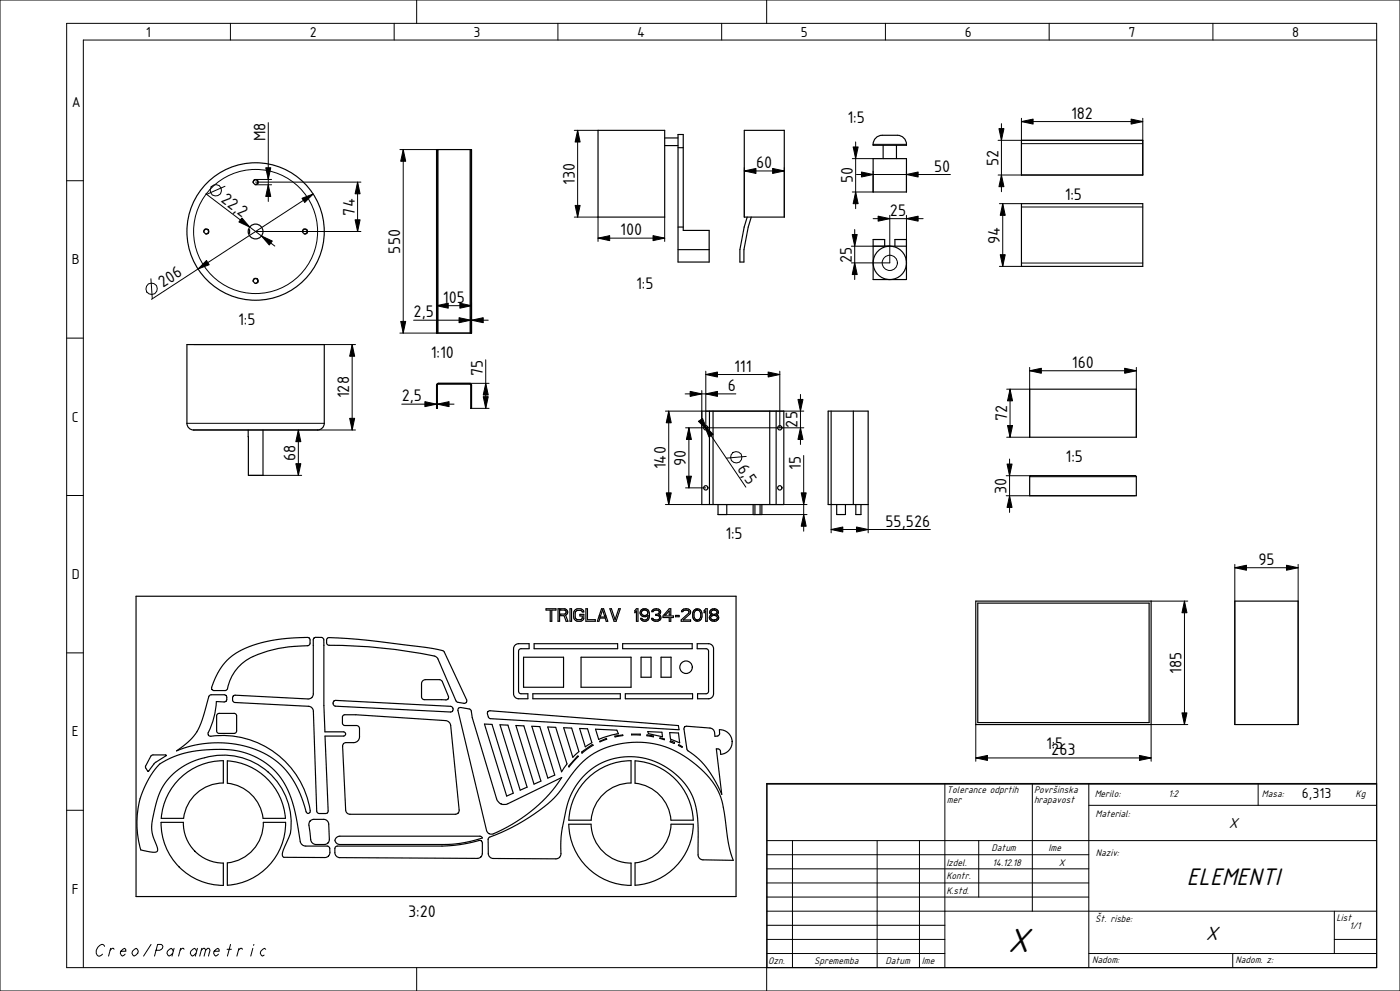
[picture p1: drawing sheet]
<svg xmlns="http://www.w3.org/2000/svg" width="420mm" height="297mm" viewBox="0 0 420 297" stroke-linecap="round" stroke-linejoin="round" font-family="sans-serif">
<g fill="none" stroke="#000" stroke-width=".3">
<path d="M0 0h420v297h-420zM20 7h393v283h-393zM69.1 7v5M118.2 7v5M125 0v7M167.4 7v5M216.5 7v5M230 0v7M265.6 7v5M314.7 7v5M363.9 7v5M413 12h-388v278"/>
<path d="M20 54.2h5M75.9 54.8a.8 .8 0 0 1 .7-1 .8 .8 0 0 1 .9 .9 .8 .8 0 0 1-1 .7M61.1 69.6a.8 .8 0 0 1 .7-1 .8 .8 0 0 1 .9 .9 .8 .8 0 0 1-1 .7M90.7 69.6a.8 .8 0 0 1 .7-1 .8 .8 0 0 1 .9 .9 .8 .8 0 0 1-1 .7M75.9 84.4a.8 .8 0 0 1 .7-1 .8 .8 0 0 1 .9 .9 .8 .8 0 0 1-1 .7M20 101.3h5M20 148.5h5M20 195.7h5M283.5 235v55M309.7 235v38.1M326.6 235v55M377.4 235v6.4"/>
<path d="M413 234.8h-183v62.2M413 235h-182.9v55M20 242.8h5M230.1 256.2h96.5M230.1 251.9h182.9M237.7 251.9v38.1M263.1 251.9v38.1M275.8 251.9v38.1M293.6 251.9v17M326.6 241.4h86.4M230.1 277.3h53.4M230.1 268.9h96.5"/>
<path d="M230.1 264.6h96.5M230.1 260.4h96.5M400.3 273.1v12.7M413 273.1h-182.9M125 290v7M230.1 285.8h53.4M230.1 281.5h53.4M326.6 285.8h86.4M369.8 285.8v4.2M400.3 281.5h12.7"/>
</g>
<!-- layer: ALL_AXIS -->
<g fill="none" stroke="#000" stroke-width=".35">
<path d="M261.9 43.5h10M264.9 43.5v4M268.9 43.5v4M215.4 151.2v3h2.6v-3M225.9 151.2v3h2.7v-3M226.5 151.2v3M228 151.2v3M251 151.2v3h2.6v-3M256.7 151.2v3h1.6v-3M154.7 193.2l.9-.3h3.1v1.5l-2.7 .1-.4 .7v12l.4 .7h2.4v1.5h-2.8a1.5 1.5 0 0 1-1.5-1.5v-13.5zM157.1 197h12v9h-12zM160.2 192.9h25.1v1.5h-25.1z"/>
<path d="M174.3 197h15v9h-15zM186.8 192.9h20.9v1.5h-20.9zM192.3 197h3v6h-3zM198.3 197h3v6h-3zM209.2 192.9h3.4a1.5 1.5 0 0 1 1.5 1.5v13.5a1.5 1.5 0 0 1-1.5 1.5h-3.3v-1.5h2.5l.7-.4 .1-12.3-.5-.7-2.9-.1zM159.9 207.9h26.2v1.5h-26.2zM187.6 207.9h20.2v1.5h-20.2zM53.7 233.5a18.6 18.6 0 0 1 13.3-5.5v6.7a12 12 0 0 0-11.9 10.6h-6.7a18.6 18.6 0 0 1 5.3-11.8zM68.2 228a18.7 18.7 0 0 1 17.4 17.3h-6.7a12 12 0 0 0-10.7-10.6zM175.8 233.7a18.6 18.6 0 0 1 13.5-5.7v6.7a12 12 0 0 0-12 11.1h-6.6a18.6 18.6 0 0 1 5.1-12.1zM190.5 228a18.7 18.7 0 0 1 17.5 17.8h-6.7a12 12 0 0 0-10.8-11.1zM48.3 246.5h6.7a12 12 0 0 0 12 12.2v6.6a18.7 18.7 0 0 1-18.7-18.8z"/>
<path d="M79 246.5h6.7a18.7 18.7 0 0 1-17.5 18.8v-6.7a12 12 0 0 0 10.8-12.1zM170.6 247h6.7a12 12 0 0 0 12 11.7v6.6a18.7 18.7 0 0 1-18.7-18.3zM201.3 247h6.7a18.7 18.7 0 0 1-17.5 18.3v-6.7a12 12 0 0 0 10.8-11.6z"/>
<circle cx="76.7" cy="54.6" r=".68"/>
<circle cx="61.9" cy="69.4" r=".68"/>
<circle cx="91.5" cy="69.4" r=".68"/>
<circle cx="76.7" cy="84.2" r=".68"/>
<circle cx="211.7" cy="128.2" r=".65"/>
<circle cx="233.9" cy="128.2" r=".65"/>
<circle cx="211.7" cy="146.2" r=".65"/>
<circle cx="233.9" cy="146.2" r=".65"/>
<circle cx="205.8" cy="200" r="1.88"/>
</g>
<!-- layer: ALL_CUT_FEAT -->
<g fill="none" stroke="#000" stroke-width=".35">
<path d="M203.4 40.3h1.6v28.8h7.7v5.7M203.4 44.3h1.6M74.5 68.9h.4v1h-.4M203.4 68.1h1.6M74.5 128.9v13.6h4.4M163.8 182.4h3v.4h-1.3v3.4h-.4v-3.4h-1.3zM167.4 182.4v3.8h.5v-1.7M167.9 182.8v1.2M169.3 182.4a.99 .99 0 0 1 1 .8 .99 .99 0 0 1-.6 1.2l.7 1.8h-.6l-.6-1.7M169.4 182.8l.4 .5v.5l-.4 .2M171 182.4h.5v3.8h-.5zM172.6 182.7l.7-.3a1.39 1.39 0 0 1 1.8 1h-.4l-.6-.5-1.3 .3a2.29 2.29 0 0 0 0 2.3l.5 .2 1.3-.2 .1-.9h-.7v-.5h1.1v1.2a1.62 1.62 0 0 1-1.6 .9 1.62 1.62 0 0 1-1.4-1.3 2.08 2.08 0 0 1 .5-2.2z"/>
<path d="M175.8 182.4h.4v3.3h2.4v.5h-2.8zM179.2 186.2h.5l.3-1h1.6l.3 1h.4M180.1 184.9h1.4M180.5 182.4h.6M183 182.4h.4l1.1 3.3 1.1-3.3h.5l-1.3 3.8h-.6zM190.9 182.4h.5v3.8h-.5v-3.1l-.4 .5v-.6zM192.8 182.5a1.18 1.18 0 0 0-.8 1.1 1.18 1.18 0 0 0 .8 1.2M192.9 182.9l-.5 .7 .5 .8M193.6 182.4a2.08 2.08 0 0 1 .8 3.5l-.8 .3a1.24 1.24 0 0 1-1.4-.9h.4a1.04 1.04 0 0 0 1.3 .4 1.04 1.04 0 0 0 .5-1.3l-.8 .4M193.7 182.8a.8 .8 0 0 1 .7 .8 .8 .8 0 0 1-.7 .8M195.9 182.7a1.31 1.31 0 0 1 1.5-.2 1.31 1.31 0 0 1 .7 1.3l-.5 .5a.99 .99 0 0 1 .6 1.1 .99 .99 0 0 1-1 .8l-1.3-.2-.4-.7h.3a1.12 1.12 0 0 0 1.2 .5 1.12 1.12 0 0 0 .9-.8 .92 .92 0 0 0-1.2-.6v-.3a.85 .85 0 0 0 1.1-.8l-.8-.5-1.5 .5zM200.8 182.4h.4"/>
<path d="M202 184.6v.5h-.8v1.1h-.4v-1.1h-1.9M202.6 184.4h1.1v.4h-1.1zM204.8 182.7a1.35 1.35 0 0 1 1.6-.2 1.35 1.35 0 0 1 .7 1.3l-2.1 2h2.2v.4h-2.8v-.4l2.3-2.3a1.06 1.06 0 0 0-1.9-.2h-.4zM208.7 182.5a2.15 2.15 0 0 0 0 3.6M208.8 182.9a1.83 1.83 0 0 0 0 2.8M209.6 182.9a1.83 1.83 0 0 1 0 2.8M209.7 182.5a2.15 2.15 0 0 1 0 3.6M211.7 182.4h.5v3.8h-.5v-3.1l-.5 .5v-.6zM213.7 182.5a.92 .92 0 0 0-.8 .8 .92 .92 0 0 0 .5 1l-.1 .1a.95 .95 0 0 0-.5 .9 .95 .95 0 0 0 .8 .8M213.7 184.5l-.5 .5 .2 .6 .3 .1M213.7 182.9l-.4 .5 .4 .6M214.4 182.4a.98 .98 0 0 1 1.1 .7 .98 .98 0 0 1-.5 1.2 1 1 0 0 1 .6 1.2 1 1 0 0 1-1.2 .7"/>
<path d="M214.4 184.4a.69 .69 0 0 1 .7 .4 .69 .69 0 0 1-.1 .8l-.6 .2M214.4 182.8l.7 .6-.1 .4-.6 .3M65.2 214l.5-.2h4.5l.6 .2 .2 .6v4.5l-.2 .5-.6 .2h-4.5l-.5-.2-.2-.5v-4.5zM102.9 214.4l.5-.2h3.4l26.9 1.8a1.64 1.64 0 0 1 1.5 1.4l2.5 25.4-.2 .9-.9 .3h-31.6a1.29 1.29 0 0 1-1.3-1.2l-.9-19.4 .7-.8h2.6a1.73 1.73 0 0 0 1.8-1.8v-2.4a.93 .93 0 0 0-1-1h-3.4l-.6-.2-.2-.5v-1.8zM127 203.9l.7-.2 4.6 .2 .4 .4 1.9 4.6-.3 .7-.5 .2-6.5-.1a.87 .87 0 0 1-.8-.9v-3.9zM145.3 217l2.3 .1 6.4 20.6-2 .9zM150 217.2l2.4 .1 5.7 18.6-2 .9zM154.8 217.4l2.4 .1 5.1 16.6-2.1 .9zM159.6 217.7l2.3 .1 4.5 14.5-2 .9zM164.3 217.9l2.4 .1 3.4 10.9-1.6 2.4zM169.1 218.1l2.4 .1 2.2 7.1-1.9 1.7zM173.9 218.3l2.4 .1 1.3 4.2-2 1.2z"/>
<path d="M178.7 218.5l6.4 .3 .4 1.1-3.2 .7-2.7 1zM194.3 219.3l4.3 .2 .1 1.3-4.2-.9zM200.9 219.6l2.6 .1 .4 2.9-2.8-1.1zM215.8 218.7a3.7 3.7 0 0 1 3.8 3.5 3.7 3.7 0 0 1-3.4 3.9M42 239.4a28.9 28.9 0 0 0 .2 15.3l.6 .2a6.7 6.7 0 0 0 4.3 .3 2.68 2.68 0 0 0-.4-2.6 10.9 10.9 0 0 1-.7-8.3 21.2 21.2 0 0 1 4.7-11.1 22.2 22.2 0 0 1 27.4-3.6 20.2 20.2 0 0 1 8.9 20.4l-.4 1.1a11.2 11.2 0 0 0-1.9 5.4l.4 .4M45.4 226.4l.5-.2 3.9 .2-3.3 2.2-2.1 2.5-.8-1.3z"/>
<circle cx="76.7" cy="69.4" r="2.22"/>
</g>
<!-- layer: ALL_DIM -->
<g fill="#000">
<path d="M173.3 39.1l.7 3.5h-1.5zM306.4 36.4l3.5-.7v1.5zM339.3 35.7l3.5 .7-3.5 .8zM79.7 50.3h1.5l-.7 3.5zM80.5 55.4l.7 3.5h-1.5zM90.6 59.4l3.3-1.3-2.5 2.6zM107.3 54.6l.7 3.5h-1.5zM121 44.8l.7 3.5h-1.5zM223.3 51.2l3.5-.7v1.5zM231.8 50.5l3.5 .7-3.5 .8zM256.7 57.5l.7 3.5h-1.5zM255.9 44h1.5l-.7 3.5z"/>
<path d="M258.4 51.6l3.5 .7-3.5 .8zM271.9 52.3l3.5-.7v1.5zM300.4 52.5l.8 3.5h-1.5zM299.7 38.6h1.5l-.8 3.5zM72.6 65.3l2.3 2.7-3.2-1.5zM78.4 70.7l3.3 1.5-.9 1.2zM106.5 65.9h1.5l-.7 3.5zM172.5 61.6h1.5l-.7 3.5zM179.4 71.4l3.5-.8v1.5zM195.9 70.6l3.5 .8-3.5 .7zM255.7 70.3h1.5l-.8 3.5zM256.4 78.8l.8 3.5h-1.5z"/>
<path d="M263.4 64.8l3.5 .7-3.5 .8zM271.9 65.5l3.5-.7v1.5zM300.8 61l.8 3.5h-1.5zM300.1 76.3h1.5l-.8 3.5zM61.9 78.1l.9 1.2-3.4 1.3zM120.2 96.3h1.5l-.7 3.5zM131 91.6l3.5-.7v1.5zM137.7 95.2l3.5 .8-3.5 .7zM141.5 96l3.5-.8v1.5zM138 90.9l3.5 .7-3.5 .8zM105.6 103.3l.8 3.5h-1.5zM145.7 114.9l.8 3.5h-1.5z"/>
<path d="M207 117.3l3.5 .7-3.5 .8zM211.7 118l3.5-.7v1.5zM211.7 112.2l3.5-.7v1.5zM230.4 111.5l3.5 .7-3.5 .8zM303 116.6l.8 3.5h-1.5zM308.9 111.1l3.5-.7v1.5zM337.4 110.4l3.5 .7-3.5 .8zM89.5 128.9l.8 3.5h-1.5zM104.9 125.4h1.5l-.8 3.5zM127.5 120.4l3.5 .7-3.5 .8zM131.2 121.1l3.5-.7v1.5zM145 118.9h1.5l-.8 3.5z"/>
<path d="M200.6 123.2l.8 3.5h-1.5zM206.7 128.2l.7 3.5h-1.5zM211.4 127.7l2.6 2.5-1.3 .8zM209.5 126.3l1.3-.9 1.3 3.3zM239.4 119.7h1.5l-.8 3.5zM240.1 128.2l.8 3.5h-1.5zM302.3 127.5h1.5l-.8 3.5zM88.8 139h1.5l-.8 3.5zM199.9 147.7h1.5l-.8 3.5zM205.9 142.7h1.5l-.7 3.5zM240.4 147.7h1.5l-.8 3.5zM241.1 154.2l.8 3.5h-1.5z"/>
<path d="M249.3 158.7l3.5-.8v1.5zM256.9 157.9l3.5 .8-3.5 .7zM302.9 148.6l.7 3.5h-1.5zM302.1 139.1h1.5l-.7 3.5zM370.4 170.1l3.5-.7v1.5zM385.9 169.4l3.5 .7-3.5 .8zM355.3 180.1l.8 3.5h-1.5zM354.6 213.6h1.5l-.8 3.5zM292.7 227.1l3.5-.7v1.5zM341.8 226.4l3.5 .7-3.5 .8z"/>
</g>
<g fill="none" stroke="#000" stroke-width=".3">
<path d="M80.5 36.8v23.6M172.3 39.1h7.1M173.3 39.1l.7 3.5h-1.5zM173.3 39.1v26M299.7 38.6h1.5l-.8 3.5zM300.4 37.1v20.4M306.4 36.4l3.5-.7v1.5zM306.4 35.4v17.1M306.4 36.4h36.4M339.3 35.7l3.5 .7-3.5 .8zM342.8 35.4v17.1h-43.4M61.8 58.1l20.6 15.6"/>
<path d="M67.5 55.8l-5.5 2.4M76.7 55.4h4.8M76.7 54.6h31.6M76.7 53.8h4.8M79.7 50.3h1.5l-.7 3.5zM80.5 55.4l.7 3.5h-1.5zM90.6 59.4l3.3-1.3-2.5 2.6zM93.9 58.1l-48.5 31.6M107.3 54.6l.7 3.5h-1.5zM107.3 54.6v14.8M120 44.8h11.7M121 44.8l.7 3.5h-1.5z"/>
<path d="M121 44.8v55M223.3 51.2l3.5-.7v1.5zM223.3 50.2v14.9M223.3 51.2h12M231.8 50.5l3.5 .7-3.5 .8zM235.3 50.2v14.9M255.7 47.5h6.2M255.9 44h1.5l-.7 3.5zM256.7 57.5l.7 3.5h-1.5zM256.7 42.5v20M256.9 52.3h28.2M258.4 51.6l3.5 .7-3.5 .8z"/>
<path d="M261.9 51.3v6.2h-6.2M271.9 52.3l3.5-.7v1.5zM271.9 51.3v6.2M299.4 42.1h43.4M300.4 52.5l.8 3.5h-1.5zM61.9 78.1l.9 1.2-3.4 1.3zM72.6 65.3l2.3 2.7-3.2-1.5zM76.7 69.4h31.6M78.4 70.7l3.3 1.5-.9 1.2zM106.5 65.9h1.5l-.7 3.5zM172.3 65.1h7.1v7.3M172.5 61.6h1.5l-.7 3.5z"/>
<path d="M179.4 71.4l3.5-.8v1.5zM179.4 71.4h20M195.9 70.6l3.5 .8-3.5 .7zM199.4 65.1v7.3M255.4 73.8h11.5M255.7 70.3h1.5l-.8 3.5zM256.4 78.8l.8 3.5h-1.5zM256.4 68.8v15M261.9 65.5h15M263.4 64.8l3.5 .7-3.5 .8zM266.9 64.5v14.3h-11.5M271.9 65.5l3.5-.7v1.5z"/>
<path d="M271.9 64.5v14.3M299.8 79.8h6.6M299.8 61h6.6M300.1 76.3h1.5l-.8 3.5zM300.8 61l.8 3.5h-1.5zM300.8 61v18.8M45.3 83.6l.4 5.9M120.2 96.3h1.5l-.7 3.5zM124.1 96h22.4M131 91.6l3.5-.7v1.5zM131 91.6h10.5M131 90.6v9.2"/>
<path d="M137.7 95.2l3.5 .8-3.5 .7zM138 90.9l3.5 .7-3.5 .8zM141.2 95v4.8M141.5 96l3.5-.8v1.5zM141.5 90.6v9.2h-21.5M58.1 103.3h48.5M105.6 103.3l.8 3.5h-1.5zM105.6 103.3v25.6M131.5 114.9h15.2M145 118.9h1.5l-.8 3.5zM145.7 114.9l.8 3.5h-1.5zM145.7 107.8v14.6"/>
<path d="M205.5 118h15.3M207 117.3l3.5 .7-3.5 .8zM210.5 117v11.2M211.7 118l3.5-.7v1.5zM211.7 112.2l3.5-.7v1.5zM211.7 111.2v17M211.7 112.2h22.2M230.4 111.5l3.5 .7-3.5 .8zM233.9 111.2v17M239.4 119.7h1.5l-.8 3.5zM240.1 118.2v15M302 116.6h6.9"/>
<path d="M303 116.6l.8 3.5h-1.5zM303 116.6v14.4M308.9 111.1l3.5-.7v1.5zM308.9 110.1v20.9h-6.9M308.9 111.1h32M337.4 110.4l3.5 .7-3.5 .8zM340.9 110.1v20.9M58.1 128.9h48.5M88.8 139h1.5l-.8 3.5zM89.5 128.9l.8 3.5h-1.5zM89.5 128.9v13.6M104.9 125.4h1.5l-.8 3.5z"/>
<path d="M120.5 121.1h15.7M127.5 120.4l3.5 .7-3.5 .8zM131 120.1v2.3M131.2 121.1l3.5-.7v1.5zM131.2 120.1v2.3M141.2 122.4h5.5M199.6 123.2h10.9M200.6 123.2l.8 3.5h-1.5zM200.6 123.2v28M205.7 128.2h35.4M206.7 128.2l.7 3.5h-1.5zM206.7 128.2v18"/>
<path d="M209.5 126.3l1.3-.9 1.3 3.3zM211.4 127.7l2.6 2.5-1.3 .8zM211.4 127.7l12.4 18.3M211.7 123.2h29.4M223.9 136.8l-6 .5M240.1 128.2l.8 3.5h-1.5zM241.1 136.5v22.7M302.1 139.1h1.5l-.7 3.5zM302.3 127.5h1.5l-.8 3.5zM302.9 137.6v16M74.9 142.5h15.6M199.6 151.2h10.9"/>
<path d="M199.9 147.7h1.5l-.8 3.5zM205.7 146.2h6M205.9 142.7h1.5l-.7 3.5zM215.4 154.2h26.7M215.4 151.2h26.7M240.4 147.7h1.5l-.8 3.5zM241.1 154.2l.8 3.5h-1.5zM249.3 158.7l3.5-.8v1.5zM249.3 158.7h29.8M249.3 151.2v8.5M256.9 157.9l3.5 .8-3.5 .7zM260.4 151.2v8.5"/>
<path d="M301.9 148.6h38.7M301.9 142.6h38.7M302.9 148.6l.7 3.5h-1.5zM370.4 170.1l3.5-.7v1.5zM370.4 169.1v48M370.4 170.1h19M385.9 169.4l3.5 .7-3.5 .8zM389.4 169.1v48M345.3 180.1h11M355.3 180.1l.8 3.5h-1.5zM355.3 180.1v37M292.7 217.1v11"/>
<path d="M354.6 213.6h1.5l-.8 3.5zM356.3 217.1h-11v11M292.7 227.1l3.5-.7v1.5zM292.7 227.1h52.6M341.8 226.4l3.5 .7-3.5 .8z"/>
<circle cx="64.7" cy="57" r="1.72"/>
<circle cx="45.5" cy="86.6" r="1.72"/>
<circle cx="220.9" cy="137" r="1.72"/>
</g>
<!-- layer: ALL_FEATURE -->
<g fill="none" stroke="#000" stroke-width=".35">
<path d="M179.4 39.1h20v26h-20zM223.3 39.1h12v26h-12zM131 44.8h10.5v55h-10.5zM131.2 44.8v55M141.2 44.8v55M199.4 43.6h4M199.4 41.3h4M203.4 40.3v38.2h9.3v-3.7h-9.3M261.9 43.5a2.74 2.74 0 0 1 2.8-3h4.5a2.74 2.74 0 0 1 2.7 3M261.9 47.5h10v10h-10zM306.4 42.1h36.4v10.4h-36.4zM224.2 65.1l-.9 3-1.3 6.7v3.7h1.2v-3.7l1.3-6.7 .9-3"/>
<path d="M261.9 73.8h10M265.4 73.8v-2h-3.5v12h10v-12h-3.4v2M306.4 61h36.4v18.8h-36.4zM56.1 103.3h41.2v23.6a2 2 0 0 1-2 2h-37.2a2 2 0 0 1-2-2zM131 115.1l.5-.2 9.7 .1 .3 .4v7h-.3v-7.1l-.2-.2-9.7 .1-.1 7.2h-.2zM308.9 116.6h32v14.4h-32zM78.9 128.9v13.6M210.5 123.2h24.6v28h-24.6zM212.8 123.2v28M213.9 123.2v28M230.9 123.2v28M232.8 123.2v28"/>
<path d="M248.4 123.2h12v28h-12zM249.3 123.2v28M256 123.2v28M309 142.7l31.6-.1 .3 .3v5.7h-32zM40.8 178.7h180v90h-180zM68.1 197.9a26 26 0 0 1 14.9-6.2 48.2 48.2 0 0 1 9.6-.6l.4 .5v1.5a1.04 1.04 0 0 1-1.3 .4 37.1 37.1 0 0 0-17.8 4.4 13.6 13.6 0 0 0-5.7 8.7l-.7 .4h-3.3l-.7-.6a18.9 18.9 0 0 1 4.6-8.5zM98.2 191.3l.2-.1a197.9 197.9 0 0 1 25 2.3 38.7 38.7 0 0 1 9.8 1.7l6.8 14.5v.6l-.3 .4-2.3-.2-.6-.5-5.4-12.5-.5-.6a121 121 0 0 0-21-3.1l-11.5-.5-.4-.7zM167.4 182.4h.5v.4M167.9 184v.5M169.3 182.4h-1.1v.4h1.2M169.4 184h-1.2v.5h1M180.1 184.9h-.5l-.4 1.3"/>
<path d="M180.5 182.4l-.8 2.2h.5l.6-1.8 .6 1.8h.4l-.7-2.2M181.5 184.9h.4l.4 1.3M192.8 182.5h.3v.3l-.2 .1M192.9 184.4h.2v.4h-.3M193.6 182.4h-.2v.4h.3M193.7 184.4h-.3v.4h.2M200.8 182.4l-1.6 1.9h.5l1.1-1.2v1.2h.4v-1.9M202 184.6h-3.1v.5M208.7 182.5h.3l-.2 .4M208.8 185.7l.2 .5-.3-.1M209.6 185.7l-.3 .1v.4l.4-.1M209.7 182.5h-.4v.4h.3"/>
<path d="M213.7 182.5h.3v.4h-.3M213.7 184l.3 .1v.4h-.3M213.7 185.7l.3 .1v.4l-.4-.1M214.4 185.8l-.1 .4h.1M214.4 184.1v.3M214.4 182.4v.4M292.7 180.1h52.6v37h-52.6zM293.3 180.7h51.4v35.8h-51.4zM370.4 180.1h19v37h-19zM62.9 208.4l4.4-.2 .6 .4 .1 1.2-.4 .5h-2.7a24.9 24.9 0 0 1-2.5 9.5l.1 .5 .5 .3a26.6 26.6 0 0 1 30 22.7l-.6 .5-.5-.3a26.9 26.9 0 0 0-11-16.8 32 32 0 0 0-27.9-1.7 16.8 16.8 0 0 0 8.3-11.3zM70 208.6l.6-.3 21.8 1.2a1.5 1.5 0 0 0 1.6-1.5v-16.2a1.06 1.06 0 0 1 1.6-.8l1.1 .1 .4 .7 .1 19.7 .3 7.8h5.6a.63 .63 0 0 1 .6 .7 .63 .63 0 0 1-.6 .6h-5.6l.9 22.4v.4l-.5 .4h-2.4l-.5-.7-1-30a1.5 1.5 0 0 0-1.4-1.4l-22.1-1.2a1.26 1.26 0 0 1-.5-1.9zM100.2 210.1l.5-.2 34.5 1.8a.86 .86 0 0 1 .7 .8 .86 .86 0 0 1-.8 .9l-34.4-1.8a.93 .93 0 0 1-.5-1.5z"/>
<path d="M137.6 212.3l.6-.3 2.6 .5 .5 .4 .4 2.2 7.3 24.3a2.4 2.4 0 0 0 3.3 1.5l16.2-7.9a44.5 44.5 0 0 1-21.1 17l-.9-.3-.5-.8-8.6-35.9zM146.4 213.3l.6-.3 56.5 4.5 .2 1.2-56.5-3.3-.7-.5-.3-1.2zM215.8 218.7l-.1 1.6-1.2 .4a2.15 2.15 0 0 0-1.1-2.4l-7.4-.7-.6 .3-.2 .6 .9 6.2a27.1 27.1 0 0 1 10.4 13.4l-1.6-13.7 1 .3 .3 1.4M42 239.4a26.4 26.4 0 0 1 5.9-10.4 31.7 31.7 0 0 1 18.3-4.4 21.5 21.5 0 0 1 21.9 17.3l1.4 7a7.4 7.4 0 0 0 1 4.1l1.2 .6h6.8l.4 .4 .1 1.4a1.5 1.5 0 0 1-1.5 1.6l-12.4-.1M173.2 226.6l.3 .1-2.8 3.2-.1-.3zM174.5 225.4l3.1-2.2 .4 .1-3.4 2.4zM179.9 222.1l2-.8 .1 .2-2 .8zM184.4 220.6l2.4-.3v.2l-2.3 .4zM189.5 220h2.6v.3l-2.6-.1zM194.1 220.2l1.9 .4v.2l-1.9-.3zM198 221.1l1.3 .4v.2l-1.3-.4zM201.2 222l1.2 .5-.1 .3-1.3-.5z"/>
<path d="M203.7 223.2l1 .6-.1 .2-1.1-.6zM93 246.1l.8-.5h3.3a1.5 1.5 0 0 1 1.5 1.4l.2 4.5a1.5 1.5 0 0 1-1.5 1.6h-2.5a1.78 1.78 0 0 1-1.6-2.1l-.5-4zM100.7 253.8l.5-.2 32.9-.1 5.2-.6 4.7-1 .7 .5v3.4a1.5 1.5 0 0 1-1.5 1.5l-41.2-.3a1.5 1.5 0 0 1-1.5-1.5v-1.2zM100.8 251.1l1.2-.5h42l.7 .5-2 .6a35.5 35.5 0 0 1-9.2 1.4h-31.5a1.25 1.25 0 0 1-1.2-.6 1.25 1.25 0 0 1 0-1.4zM146.7 251a57.3 57.3 0 0 0 20.2-12.6l1.5-1.8a35.2 35.2 0 0 1 8.9-10.3 26.7 26.7 0 0 1 33 4.2 20.7 20.7 0 0 1 7.3 15.2l.2 1.6a39.7 39.7 0 0 0 2.2 10.5l-9.1-.1a1.5 1.5 0 0 1-1.5-1.5 67.3 67.3 0 0 0-.6-14.3 20.4 20.4 0 0 0-15.2-14.6 19.5 19.5 0 0 0-24 16.5 43 43 0 0 0-1.4 12.6l-.6 .7-.8 .3-18.8-.1a1.5 1.5 0 0 1-1.5-1.5l-.1-4.2z"/>
<circle cx="76.7" cy="69.4" r="20.6"/>
<circle cx="266.9" cy="78.8" r="5"/>
</g>
<g fill="none" stroke="#000" stroke-width=".3">
<path d="M131.4 44.8v55M141 44.8v55M261.9 43.3h10M306.4 43.1h36.4M306.4 78.8h36.4M306.4 62h36.4M56.1 126.9h41.2M308.9 142.9h32"/>
<circle cx="76.7" cy="69.4" r="18.6"/>
<circle cx="266.9" cy="78.8" r="2.28"/>
</g>
<text font-size="11.2" x="302.4" y="285.2">X</text>
<text font-size="8" x="356" y="265.3">ELEMENTI</text>
<text font-size="6.4" x="361.7" y="281.6">X</text>
<g font-size="5.4">
<text x="321.3" y="35.6">182</text>
<text x="254.2" y="36.9">1:5</text>
<text x="79.6" y="42.3" transform="rotate(-90 79.6 42.3)">M8</text>
<text x="226.8" y="50.4">60</text>
<text x="280.2" y="51.4">50</text>
<text x="299.6" y="49.7" transform="rotate(-90 299.6 49.7)">52</text>
<text x="172.4" y="55.4" transform="rotate(-90 172.4 55.4)">130</text>
<text x="255.8" y="55" transform="rotate(-90 255.8 55)">50</text>
<text x="319.4" y="59.8">1:5</text>
<text x="66" y="60.2" transform="rotate(37 66 60.2)">22,2</text>
<text x="106.4" y="64.6" transform="rotate(-90 106.4 64.6)">74</text>
<text x="267" y="64.7">25</text>
<text x="186.1" y="70.5">100</text>
<text x="120.1" y="76" transform="rotate(-90 120.1 76)">550</text>
<text x="299.9" y="73.1" transform="rotate(-90 299.9 73.1)">94</text>
<text x="255.5" y="78.7" transform="rotate(-90 255.5 78.7)">25</text>
<text x="48.9" y="86.4" transform="rotate(-33 48.9 86.4)">206</text>
<text x="190.8" y="86.6">1:5</text>
<text x="124.1" y="95.1">2,5</text>
<text x="132.9" y="90.7">105</text>
<text x="71.5" y="97.3">1:5</text>
<text x="129.2" y="107.2">1:10</text>
<text x="144.8" y="112.7" transform="rotate(-90 144.8 112.7)">75</text>
<text x="220.2" y="111.4">111</text>
<text x="321.6" y="110.2">160</text>
<text x="104.8" y="119.4" transform="rotate(-90 104.8 119.4)">128</text>
<text x="218.3" y="117.2">6</text>
<text x="120.5" y="120.2">2,5</text>
<text x="239.3" y="128.2" transform="rotate(-90 239.3 128.2)">25</text>
<text x="302.1" y="126.3" transform="rotate(-90 302.1 126.3)">72</text>
<text x="88.6" y="138.1" transform="rotate(-90 88.6 138.1)">68</text>
<text x="199.7" y="140.7" transform="rotate(-90 199.7 140.7)">140</text>
<text x="205.8" y="139.7" transform="rotate(-90 205.8 139.7)">90</text>
<text x="221.1" y="140.4" transform="rotate(56 221.1 140.4)">6,5</text>
<text x="240.2" y="140.7" transform="rotate(-90 240.2 140.7)">15</text>
<text x="319.7" y="138.4">1:5</text>
<text x="302" y="148" transform="rotate(-90 302 148)">30</text>
<text x="217.6" y="161.6">1:5</text>
<text x="265.7" y="157.8">55,526</text>
<text x="377.5" y="169.3">95</text>
<text x="354.5" y="202" transform="rotate(-90 354.5 202)">185</text>
<text x="313.8" y="224.5">1:5</text>
<text x="315.4" y="226.3">263</text>
<text x="122.4" y="274.9">3:20</text>
</g>
<text font-size="4.8" x="368.7" y="248.1">X</text>
<text font-size="4.7" x="28" y="286.5">Creo/Parametric</text>
<g font-size="4.6">
<text x="43.8" y="11.2">1</text>
<text x="92.9" y="11.2">2</text>
<text x="142" y="11.2">3</text>
<text x="191.2" y="11.2">4</text>
<text x="240.3" y="11.2">5</text>
<text x="289.4" y="11.2">6</text>
<text x="338.5" y="11.2">7</text>
<text x="387.7" y="11.2">8</text>
<text x="21.5" y="32">A</text>
<text x="21.5" y="79.2">B</text>
<text x="21.5" y="126.4">C</text>
<text x="21.5" y="173.5">D</text>
<text x="21.5" y="220.7">E</text>
<text x="390.6" y="239.3">6,313</text>
<text x="21.5" y="267.9">F</text>
</g>
<g font-size="3.2">
<text x="284" y="237.7">Tolerance odprtih</text>
<text x="310.2" y="237.5">Površinska</text>
<text x="328.4" y="239">Merilo:</text>
<text x="350.5" y="238.8">1:2</text>
<text x="378.6" y="239">Masa:</text>
<text x="406.7" y="239">Kg</text>
<text x="284" y="240.8">mer</text>
<text x="310.2" y="240.7">hrapavost</text>
<text x="328.6" y="245">Material:</text>
<text x="297.4" y="255">Datum</text>
<text x="314.5" y="255">Ime</text>
<text x="328.7" y="256.6">Naziv:</text>
<text x="283.9" y="259.5">Izdel.</text>
<text x="283.9" y="263.5">Kontr.</text>
<text x="297.7" y="259.5">14.12.18</text>
<text x="317.6" y="259.5">X</text>
<text x="283.9" y="268">K.std.</text>
<text x="328.5" y="276.2">Št. risbe:</text>
<text x="400.9" y="276">List</text>
<text x="404.8" y="278.4">1/1</text>
<text x="230.5" y="289">Ozn.</text>
<text x="244.2" y="289">Sprememba</text>
<text x="265.7" y="289">Datum</text>
<text x="276.5" y="289">Ime</text>
<text x="327.6" y="288.6">Nadom:</text>
<text x="370.6" y="288.7">Nadom. z:</text>
</g>
</svg>
